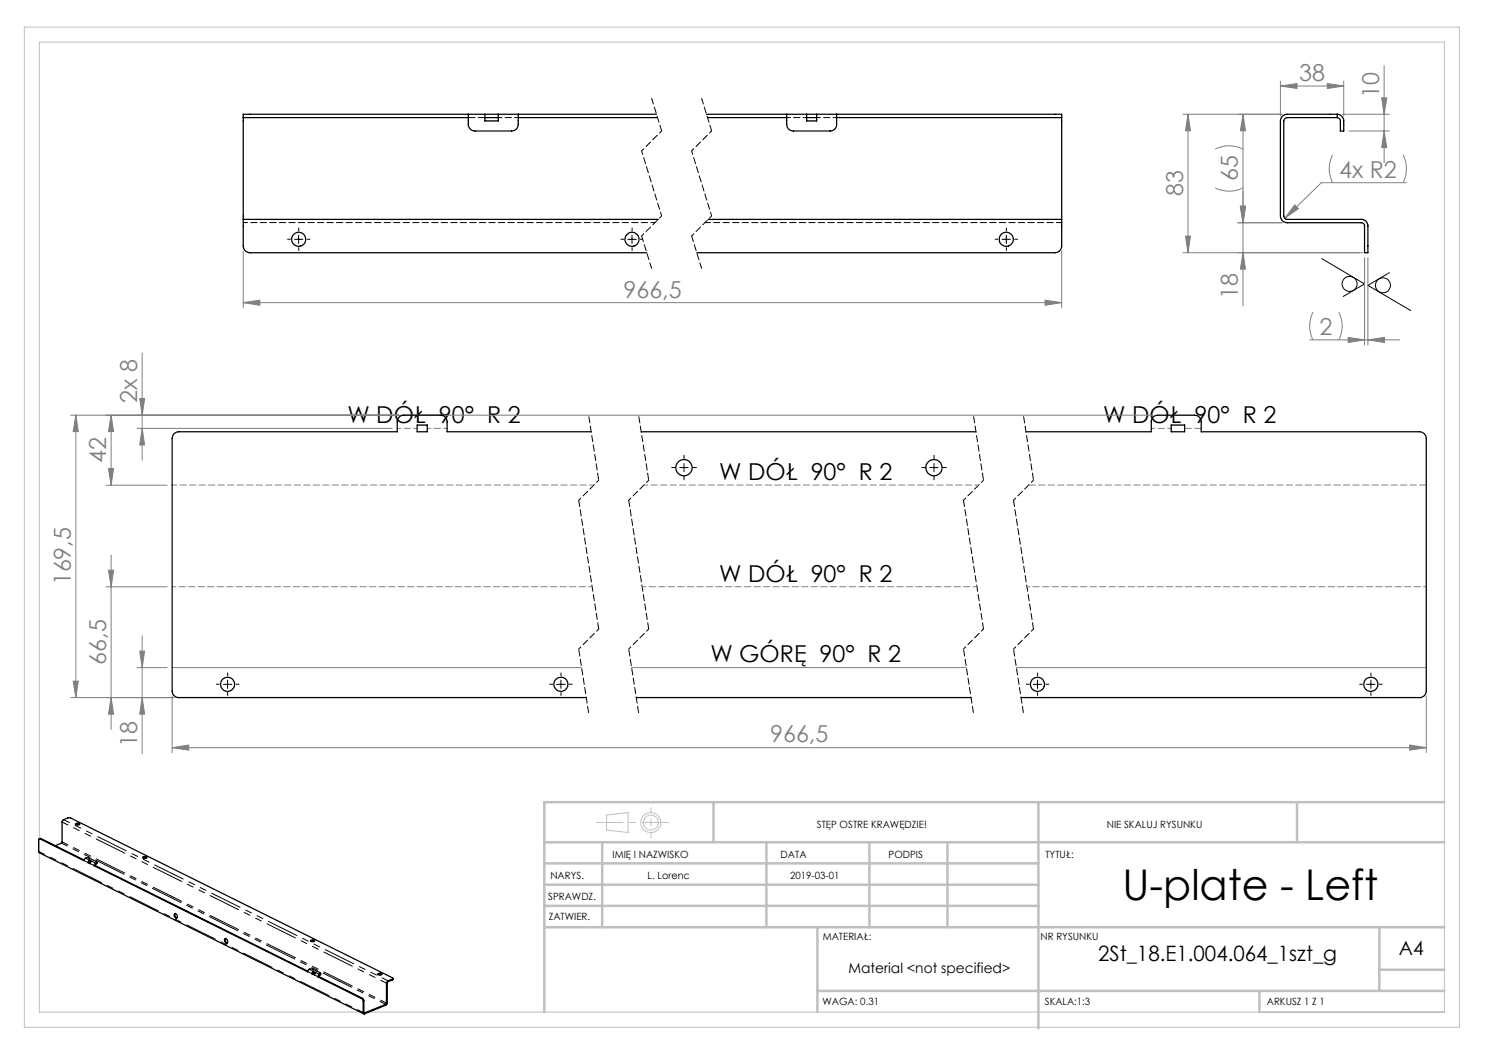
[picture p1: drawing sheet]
<svg xmlns="http://www.w3.org/2000/svg" width="297mm" height="210mm" viewBox="0 0 297 210" stroke-linecap="round" stroke-linejoin="round" font-family="sans-serif">
<g fill="none" stroke="#000" stroke-width=".2">
<path d="M58.9 47.9h1.7M59.7 47v1.7M125.6 47.9h1.6M126.4 47v1.7M200.4 47.9h1.7M201.3 47v1.7M264.3 51.7l8.6 5.1-4.3 2.5M277.9 54.5l-4.3 2.6 8.6 5M136 93.5h1.6M136.8 92.7v1.7M185.9 93.5h1.7M186.8 92.7v1.7"/>
<path d="M44.7 136.9h1.7M45.5 136v1.7M111.3 136.9h1.7M112.2 136v1.7M206.7 136.9h1.6M207.5 136v1.7M273.3 136.9h1.7M274.2 136v1.7"/>
<circle cx="269.9" cy="56.8" r="1.5"/>
<circle cx="276.6" cy="57.1" r="1.48"/>
</g>
<g fill="none" stroke="#c0c0c0" stroke-width=".2">
<path d="M4.9 5.4h287v200h-287zM7.9 8.4h281v194h-281zM121.3 163l4.3-.5v4l-4.3-.5z"/>
<circle cx="130.2" cy="164.5" r="2"/>
<circle cx="130.2" cy="164.5" r="1.49"/>
</g>
<g fill="none" stroke="#808080" stroke-width=".2">
<path d="M256.1 17.2l3.3-.5v1zM256.1 16.2v7M256.1 17.2h12.6M265.5 16.7l3.2 .5-3.2 .5zM268.7 16.2v7M276.3 19.6h1.1l-.6 3.3zM276.8 13.2v19.4M236.6 22.9h19.8M237.6 22.9l.5 3.3h-1zM237.6 22.9v27.6M243 37.6a6.1 6.1 0 0 0 5.6 0M243 29.8a6.1 6.1 0 0 1 5.6 0"/>
<path d="M248.6 22.9v38.3M248.6 22.9l.5 3.3h-1zM266.5 31a6.1 6.1 0 0 0 0 5.5M268.4 22.9h9.4M269.8 26.2h8M276.8 26.2l.6 3.3h-1.1zM280.6 31a6.1 6.1 0 0 1 0 5.5M281.3 36.5h-17l-7.3 7.2M48.6 50.2v11.4M212.3 50.2v11.4M236.6 50.5h36M237.1 47.2h1l-.5 3.3z"/>
<path d="M247.6 44.5h8.8M248.1 41.2h1l-.5 3.3zM248.6 50.5l.5 3.3h-1zM258.9 41l.8 .7-2.7 2zM272.9 51.5v17.5M273.6 51.5v17.5M27.9 79.7h1l-.5 3.3zM28.4 70.6v21.4M48.6 60.5l3.4-.5v1.1zM48.6 60.5h163.7M209 60l3.3 .5-3.3 .6zM261.9 68h18"/>
<path d="M262.6 62.4a6.1 6.1 0 0 0 0 5.6M267.8 62.4a6.1 6.1 0 0 1 0 5.6M269.6 67.5l3.3 .5-3.3 .5zM273.6 68l3.3-.5v1zM14.1 83h216.5M15.2 83l.5 3.3h-1.1zM15.2 83v56.5M21.2 97h12.2M21.7 93.7h1l-.5 3.3zM22.2 83v14M22.2 83l.5 3.3h-1zM27.4 85.7h51"/>
<path d="M28.4 85.7l.5 3.3h-1zM21.2 117.4h12.2M21.7 114h1l-.5 3.4zM22.2 111v34.9M14.6 136.2h1.1l-.5 3.3zM22.2 139.5l.5 3.3h-1zM27.4 133.5h6M27.9 130.2h1l-.5 3.3zM28.4 139.5l.5 3.3h-1zM28.4 127.2v23.6M34.4 133.5h81.9M34.4 139.2v11.3"/>
<path d="M34.8 139.5h-20.7M126.3 133.5h67M203.3 133.5h82M285.3 139.2v11.3M34.4 149.5l3.3-.5v1zM34.4 149.5h250.9M281.9 149l3.4 .5-3.4 .5z"/>
</g>
<g fill="none" stroke="#000" stroke-width=".2" stroke-dasharray="15.2 1.3 1.3 1.3">
<path d="M58.1 47.8h-.6M59.8 46.2v-.6M59.8 49.5v.6M61.4 47.8h.6M124.8 47.8h-.6M126.4 46.2v-.6M126.4 49.5v.6M128.1 47.8h.4M199.6 47.8h-.6M201.3 46.2v-.6M201.3 49.5v.6M202.9 47.8h.6"/>
<path d="M135.1 93.5h-.8M136.8 91.8v-.8M136.8 95.2v.8M138.5 93.5h.8M185.1 93.5h-.8M186.8 91.8v-.8M186.8 95.2v.8M188.5 93.5h.8M43.9 136.8h-.6M45.5 135.2v-.6M45.5 138.5v.6M47.2 136.8h.6"/>
<path d="M110.5 136.8h-.5M112.2 135.2v-.6M112.2 138.5v.6M113.9 136.8h.6M205.8 136.8h-.5M207.5 135.2v-.6M207.5 138.5v.6M209.2 136.8h.6M272.5 136.8h-.6M274.2 135.2v-.6M274.2 138.5v.6M275.8 136.8h.6"/>
</g>
<path d="M130.3 19.7l2 6.5M140.3 19.7l2 6.5M128.3 47.2l2 6.5M138.3 47.2l2 6.5" fill="none" stroke="#000" stroke-width=".2" stroke-dasharray="1.3 .6" stroke-dashoffset=".1"/>
<path d="M132.3 26.2l-4 4M142.3 26.2l-4 4M132.3 43.2l-4 4M142.3 43.2l-4 4M119.7 96l-4 4M129.7 96l-4 4M196.7 96l-4 4M206.7 96l-4 4M119.7 125.8l-4 4M129.7 125.8l-4 4M196.7 125.8l-4 4M206.7 125.8l-4 4" fill="none" stroke="#000" stroke-width=".2" stroke-dasharray="1.3 .6" stroke-dashoffset=".7"/>
<path d="M128.3 30.2l4 13M138.3 30.2l4 13" fill="none" stroke="#000" stroke-width=".2" stroke-dasharray="1.3 .6" stroke-dashoffset=".5"/>
<path d="M117.7 83.2l2 12.8M127.7 83.2l2 12.8M194.7 83.2l2 12.8M204.7 83.2l2 12.8M115.7 129.8l2 12.9M125.7 129.8l2 12.9M192.7 129.8l2 12.9M202.7 129.8l2 12.9" fill="none" stroke="#000" stroke-width=".2" stroke-dasharray="1.3 .6" stroke-dashoffset="-.2"/>
<path d="M115.7 100l4 25.8M125.7 100l4 25.8M192.7 100l4 25.8M202.7 100l4 25.8" fill="none" stroke="#000" stroke-width=".2" stroke-dasharray="1.3 .6"/>
<path d="M34.5 97h84.3" fill="none" stroke="#808080" stroke-width=".2" stroke-dasharray="1.3 .6" stroke-dashoffset=".4"/>
<path d="M34.5 117.3h83.9" fill="none" stroke="#808080" stroke-width=".2" stroke-dasharray="1.3 .6" stroke-dashoffset=".6"/>
<path d="M83.5 85.7h-4M89.5 85.7h-4M128.8 97h66.9M234.3 85.7h-4M128.4 117.3h67" fill="none" stroke="#808080" stroke-width=".2" stroke-dasharray="1.3 .6" stroke-dashoffset=".5"/>
<path d="M205.7 97h79.6M240.3 85.7h-3.4" fill="none" stroke="#808080" stroke-width=".2" stroke-dasharray="1.3 .6" stroke-dashoffset="-.1"/>
<path d="M205.4 117.3h79.9" fill="none" stroke="#808080" stroke-width=".2" stroke-dasharray="1.3 .6" stroke-dashoffset=".7"/>
<path d="M133.7 164.5h-14.4" fill="none" stroke="#c0c0c0" stroke-width=".2" stroke-dasharray="15.2 1.3 1.3 1.3" stroke-dashoffset="10"/>
<path d="M130.2 161.5v6" fill="none" stroke="#c0c0c0" stroke-width=".2" stroke-dasharray="15.2 1.3 1.3 1.3" stroke-dashoffset="14.1"/>
<g fill="none" stroke="#c0c0c0" stroke-width=".5">
<path d="M108.9 176.9h98.8M108.9 172.7h98.8M108.9 168.4h180M120.4 168.4v17M142.7 160.4v8M153.3 168.4v17M173.9 168.4v17M189.5 168.4v17M207.7 160.4v45.3M259.4 160.4v8M288.9 160.4h-180v42M108.9 181.2h98.8"/>
<path d="M108.9 185.4h180M163.5 198.2h125.4M163.5 185.4v17M251.9 198.2v4.2M275.9 185.4v12.8M275.9 193.9h13"/>
</g>
<g fill="#808080">
<path d="M273.6 68l3.3-.5v1zM269.6 67.5l3.3 .5-3.3 .5z"/>
<path d="M48.6 60.5l3.4-.5v1.1zM209 60l3.3 .5-3.3 .6zM258.9 41l-1.9 2.7 2.7-2z"/>
<path d="M34.4 149.5l3.3-.5v1zM281.9 149l3.4 .5-3.4 .5z"/>
<path d="M248.6 50.5l.5 3.3h-1zM248.1 41.2h1l-.5 3.3z"/>
<path d="M248.6 22.9l.5 3.3h-1zM248.1 41.2h1l-.5 3.3z"/>
<path d="M237.6 22.9l.5 3.3h-1zM237.1 47.2h1l-.5 3.3zM276.3 19.6h1.1l-.6 3.3zM276.8 26.2l.6 3.3h-1.1z"/>
<path d="M28.4 85.7l.5 3.3h-1zM27.9 79.7h1l-.5 3.3z"/>
<path d="M28.4 139.5l.5 3.3h-1zM27.9 130.2h1l-.5 3.3zM22.2 139.5l.5 3.3h-1zM21.7 114h1l-.5 3.4z"/>
<path d="M15.2 83l.5 3.3h-1.1zM14.6 136.2h1.1l-.5 3.3zM22.2 83l.5 3.3h-1zM21.7 93.7h1l-.5 3.3z"/>
<path d="M256.1 17.2l3.3-.5v1zM265.5 16.7l3.2 .5-3.2 .5z"/>
</g>
<g fill="none" stroke="#000" stroke-width=".25">
<path d="M48.6 23.5h45.1M48.6 23.5v20.4M93.7 22.9v.6a2.78 2.78 0 0 0 .6 2.5l.7 .2h7.3a1.49 1.49 0 0 0 1.3-2v-1.3M97 22.9v1.3h2.7v-1.3M97 23.5h2.7M103.6 23.5h27.9M131.3 22.9h-82.7v.6M141.3 22.9h71v.6M141.5 23.5h15.8M157.3 22.9v.6a2.78 2.78 0 0 0 .6 2.5l.8 .2h7.3a1.49 1.49 0 0 0 1.3-2v-1.3M161.3 22.9v1.3h2v-1.3M161.3 23.5h2"/>
<path d="M167.3 23.5h45M212.3 23.5v20.4M267.4 22.9h-10a1.39 1.39 0 0 0-1.3 1.3v19a1.33 1.33 0 0 0 1.3 1.3h14.9a.61 .61 0 0 1 .6 .7v5.3h.7v-5.3a1.33 1.33 0 0 0-1.3-1.3h-14.9a.73 .73 0 0 1-.6-.7v-19a.73 .73 0 0 1 .6-.7h10M267.4 22.9a1.53 1.53 0 0 1 1.3 2v1.3h-.6v-2a.66 .66 0 0 0-.7-.7M267.4 22.9v.6M48.6 43.9v5.3a1.33 1.33 0 0 0 1.4 1.3h79.3M48.6 43.9h83.1M141.6 43.9h70.7M212.3 43.9v5.3a1.33 1.33 0 0 1-1.3 1.3h-71.7M83.4 85h2v1.4h-2zM118.2 86.4h-28.8v-2a1.33 1.33 0 0 0-1.3-1.4h-7.3a1.33 1.33 0 0 0-1.4 1.4v2h-43.6a1.33 1.33 0 0 0-1.4 1.3v50.5a1.33 1.33 0 0 0 1.4 1.3h81.4M128.2 86.4h67"/>
<path d="M205.2 86.4h25.1v-2a1.33 1.33 0 0 1 1.3-1.4h7.3a1.33 1.33 0 0 1 1.3 1.4v2h43.7a1.33 1.33 0 0 1 1.4 1.3v50.5a1.33 1.33 0 0 1-1.4 1.3h-79.7M234.2 85h2.7v1.4h-2.7zM127.2 139.5h67M7.9 167.7h.2l8.7 4.3M11 169.1l1.3-.5 .1-.2v-4.1l.1-.2 1.1-.5h.5l64.5 32.1-1 .5-.3 .3v4.3l-4.5 1.8v-2.5l-.2-.4-8.9-4.4M15.1 164.9l.3-.1 .5 .1M15.2 164.7l.2-.1a.34 .34 0 0 1 .5 .3l-.2 .1a.34 .34 0 0 1-.3 0 .34 .34 0 0 1-.2-.3zM17.7 172.5h-.1M17.7 172.5l.3 .1M17.9 172l.4 .3-.3 .4-.4-.2M17.9 172.2l-.2 .3M17.9 172l-.3 .5"/>
<path d="M17.9 172v.2M17.9 172.2l.3 .2M18.8 173.1l.2-.4 .4-.3-1.6-.8a.71 .71 0 0 0-1 .5l-8.9-4.4-.1 .1-.1 2.6 .2 .2 64.8 32.2M18.8 173.1l42.8 21.3a.67 .67 0 0 1 .9-.6l1.6 .8v.1l-.4 .2-.1 .5M18.9 173.1h-.1M18.9 173.1l42.7 21.1M19.4 172.5v.1l-.5 .5M28.5 171.4l.3-.1 .6 .1a.44 .44 0 0 1-.4 .3 .44 .44 0 0 1-.5-.3zM28.6 171.6l.2-.1 .5 .1M34.9 182.8a.47 .47 0 0 1 .5 .2 .47 .47 0 0 1-.2 .6 .59 .59 0 0 1-.3-.8zM35 182.7a.65 .65 0 0 0 .4 .9M44.9 187.8a.47 .47 0 0 1 .6 .3 .47 .47 0 0 1-.2 .5 .65 .65 0 0 1-.4-.8z"/>
<path d="M45.1 187.7l-.1 .2a.59 .59 0 0 0 .5 .7M62.2 188.1l.1-.1a.39 .39 0 0 1 .6 .2l-.2 .1a.36 .36 0 0 1-.5-.2zM62.2 188.2h.7M62.5 194.7l-.1 .1M62.5 194.7l.4 .2M62.7 194.3l.5 .2-.3 .5-.5-.2M62.7 194.3l-.3 .5M62.7 194.4l-.2 .3M62.7 194.3v.1M62.7 194.4l.3 .3M63.6 195.4l8.8 4.4 .2 .4v2.5l.2 .1 4.5-1.9 .1-.2v-4.1l.2-.3 .9-.3 .1-.3M63.7 195.3l-.1 .1"/>
<path d="M64.1 194.7v.2l-.4 .4M75.6 194.8l.1-.1a.39 .39 0 0 1 .6 .2l-.1 .1a.38 .38 0 0 1-.6-.2zM75.6 194.9h.7"/>
<circle cx="59.7" cy="47.9" r="1.41"/>
<circle cx="126.4" cy="47.9" r="1.41"/>
<circle cx="201.3" cy="47.9" r="1.41"/>
<circle cx="136.8" cy="93.5" r="1.63"/>
<circle cx="186.8" cy="93.5" r="1.63"/>
<circle cx="45.5" cy="136.9" r="1.42"/>
<circle cx="112.2" cy="136.9" r="1.41"/>
<circle cx="207.5" cy="136.9" r="1.41"/>
<circle cx="274.2" cy="136.9" r="1.41"/>
</g>
<path d="M7.8 170.3l64.8 32.2M77.3 196.6l-64.9-32.2M77.6 196.2l-64.9-32.3M77.2 200.9l-64.9-32.3M77.3 200.6l-64.9-32.2" fill="none" stroke="#000" stroke-width=".2" stroke-dasharray="6.3 1.3 1.3 1.3 1.3 1.3" stroke-dashoffset="5"/>
<g fill="none" stroke="#000" stroke-width=".2" stroke-dasharray="6.3 1.3 1.3 1.3 1.3 1.3">
<path d="M8.2 167.7h-.2M17.1 171.6l.8 .4M17.6 172.5l-.8-.4M18.3 172.2l.8 .4M18.8 173.1l-.8-.4M19.1 172.8v-.2M19.3 172.8v-.2M61.9 193.9l.8 .4M62.4 194.7l-.8-.4M63.2 194.5l.7 .4M63.6 195.3l-.7-.3M63.9 195v-.1"/>
<path d="M64 195v-.2M72.4 199.7l.1-.1M77.5 196.6h-.2M77.6 196.3v-.1M78.5 196v-.2M72.8 200.1l-.2 .1M72.8 202.5h-.2M72.9 202.6v.2M72.9 202.6l-.1-.1M77.2 201v-.1M77.3 200.6h.2"/>
</g>
<path d="M141 44.5h71.4" fill="none" stroke="#000" stroke-width=".2" stroke-dasharray="1.3 .6" stroke-dashoffset=".2"/>
<path d="M99.7 23.5h4M157.4 23.5h4M163.4 23.5h4" fill="none" stroke="#000" stroke-width=".2" stroke-dasharray="1.3 .6" stroke-dashoffset=".5"/>
<path d="M48.7 44.5h82.3" fill="none" stroke="#000" stroke-width=".2" stroke-dasharray="1.3 .6" stroke-dashoffset=".4"/>
<path d="M93.7 23.5h3.3" fill="none" stroke="#000" stroke-width=".2" stroke-dasharray="1.3 .6" stroke-dashoffset="-.1"/>
<text font-size="8.5" x="224.5" y="179.9">U-plate - Left</text>
<g font-size="4.7" fill="#808080">
<text x="259.9" y="16.2">38</text>
<text x="275.8" y="19.6" transform="rotate(-90 275.8 19.6)">10</text>
<text x="267.8" y="35.5">4x R2</text>
<text x="236.6" y="39.3" transform="rotate(-90 236.6 39.3)">83</text>
<text x="247.6" y="36.3" transform="rotate(-90 247.6 36.3)">65</text>
<text x="124.7" y="59.5">966,5</text>
<text x="247.6" y="59.8" transform="rotate(-90 247.6 59.8)">18</text>
<text x="263.9" y="67">2</text>
<text x="27.4" y="80.6" transform="rotate(-90 27.4 80.6)">2x 8</text>
<text x="21.2" y="92.6" transform="rotate(-90 21.2 92.6)">42</text>
<text x="14.2" y="117.1" transform="rotate(-90 14.2 117.1)">169,5</text>
<text x="21.2" y="133" transform="rotate(-90 21.2 133)">66,5</text>
<text x="27.4" y="149.5" transform="rotate(-90 27.4 149.5)">18</text>
<text x="154" y="148.5">966,5</text>
</g>
<g font-size="4.7">
<text x="69.5" y="84.7">W DÓŁ 90° R 2</text>
<text x="220.6" y="84.7">W DÓŁ 90° R 2</text>
<text x="143.8" y="96">W DÓŁ 90° R 2</text>
<text x="143.8" y="116.3">W DÓŁ 90° R 2</text>
<text x="142.1" y="132.5">W GÓRĘ 90° R 2</text>
</g>
<text font-size="4.2" x="219.6" y="192.2">2St_18.E1.004.064_1szt_g</text>
<text font-size="3.9" x="279.8" y="190.9">A4</text>
<text font-size="2.8" x="169.7" y="194.6">Material &lt;not specified&gt;</text>
<g font-size="2">
<text x="163.4" y="165.5">STĘP OSTRE KRAWĘDZIE!</text>
<text x="221.4" y="165.6">NIE SKALUJ RYSUNKU</text>
<text x="122.5" y="171.6">IMIĘ I NAZWISKO</text>
<text x="156.1" y="171.6">DATA</text>
<text x="177.7" y="171.6">PODPIS</text>
<text x="209.1" y="171.6">TYTUŁ:</text>
<text x="110.1" y="175.8">NARYS.</text>
<text x="129.5" y="175.8">L. Lorenc</text>
<text x="158" y="175.7">2019-03-01</text>
<text x="109.6" y="180">SPRAWDZ.</text>
<text x="109.7" y="184.1">ZATWIER.</text>
<text x="164.5" y="187.9">MATERIAŁ:</text>
<text x="208.1" y="188.1">NR RYSUNKU</text>
<text x="164.5" y="201">WAGA: 0.31</text>
<text x="209" y="201">SKALA:1:3</text>
<text x="253.4" y="201">ARKUSZ 1 Z 1</text>
</g>
</svg>
